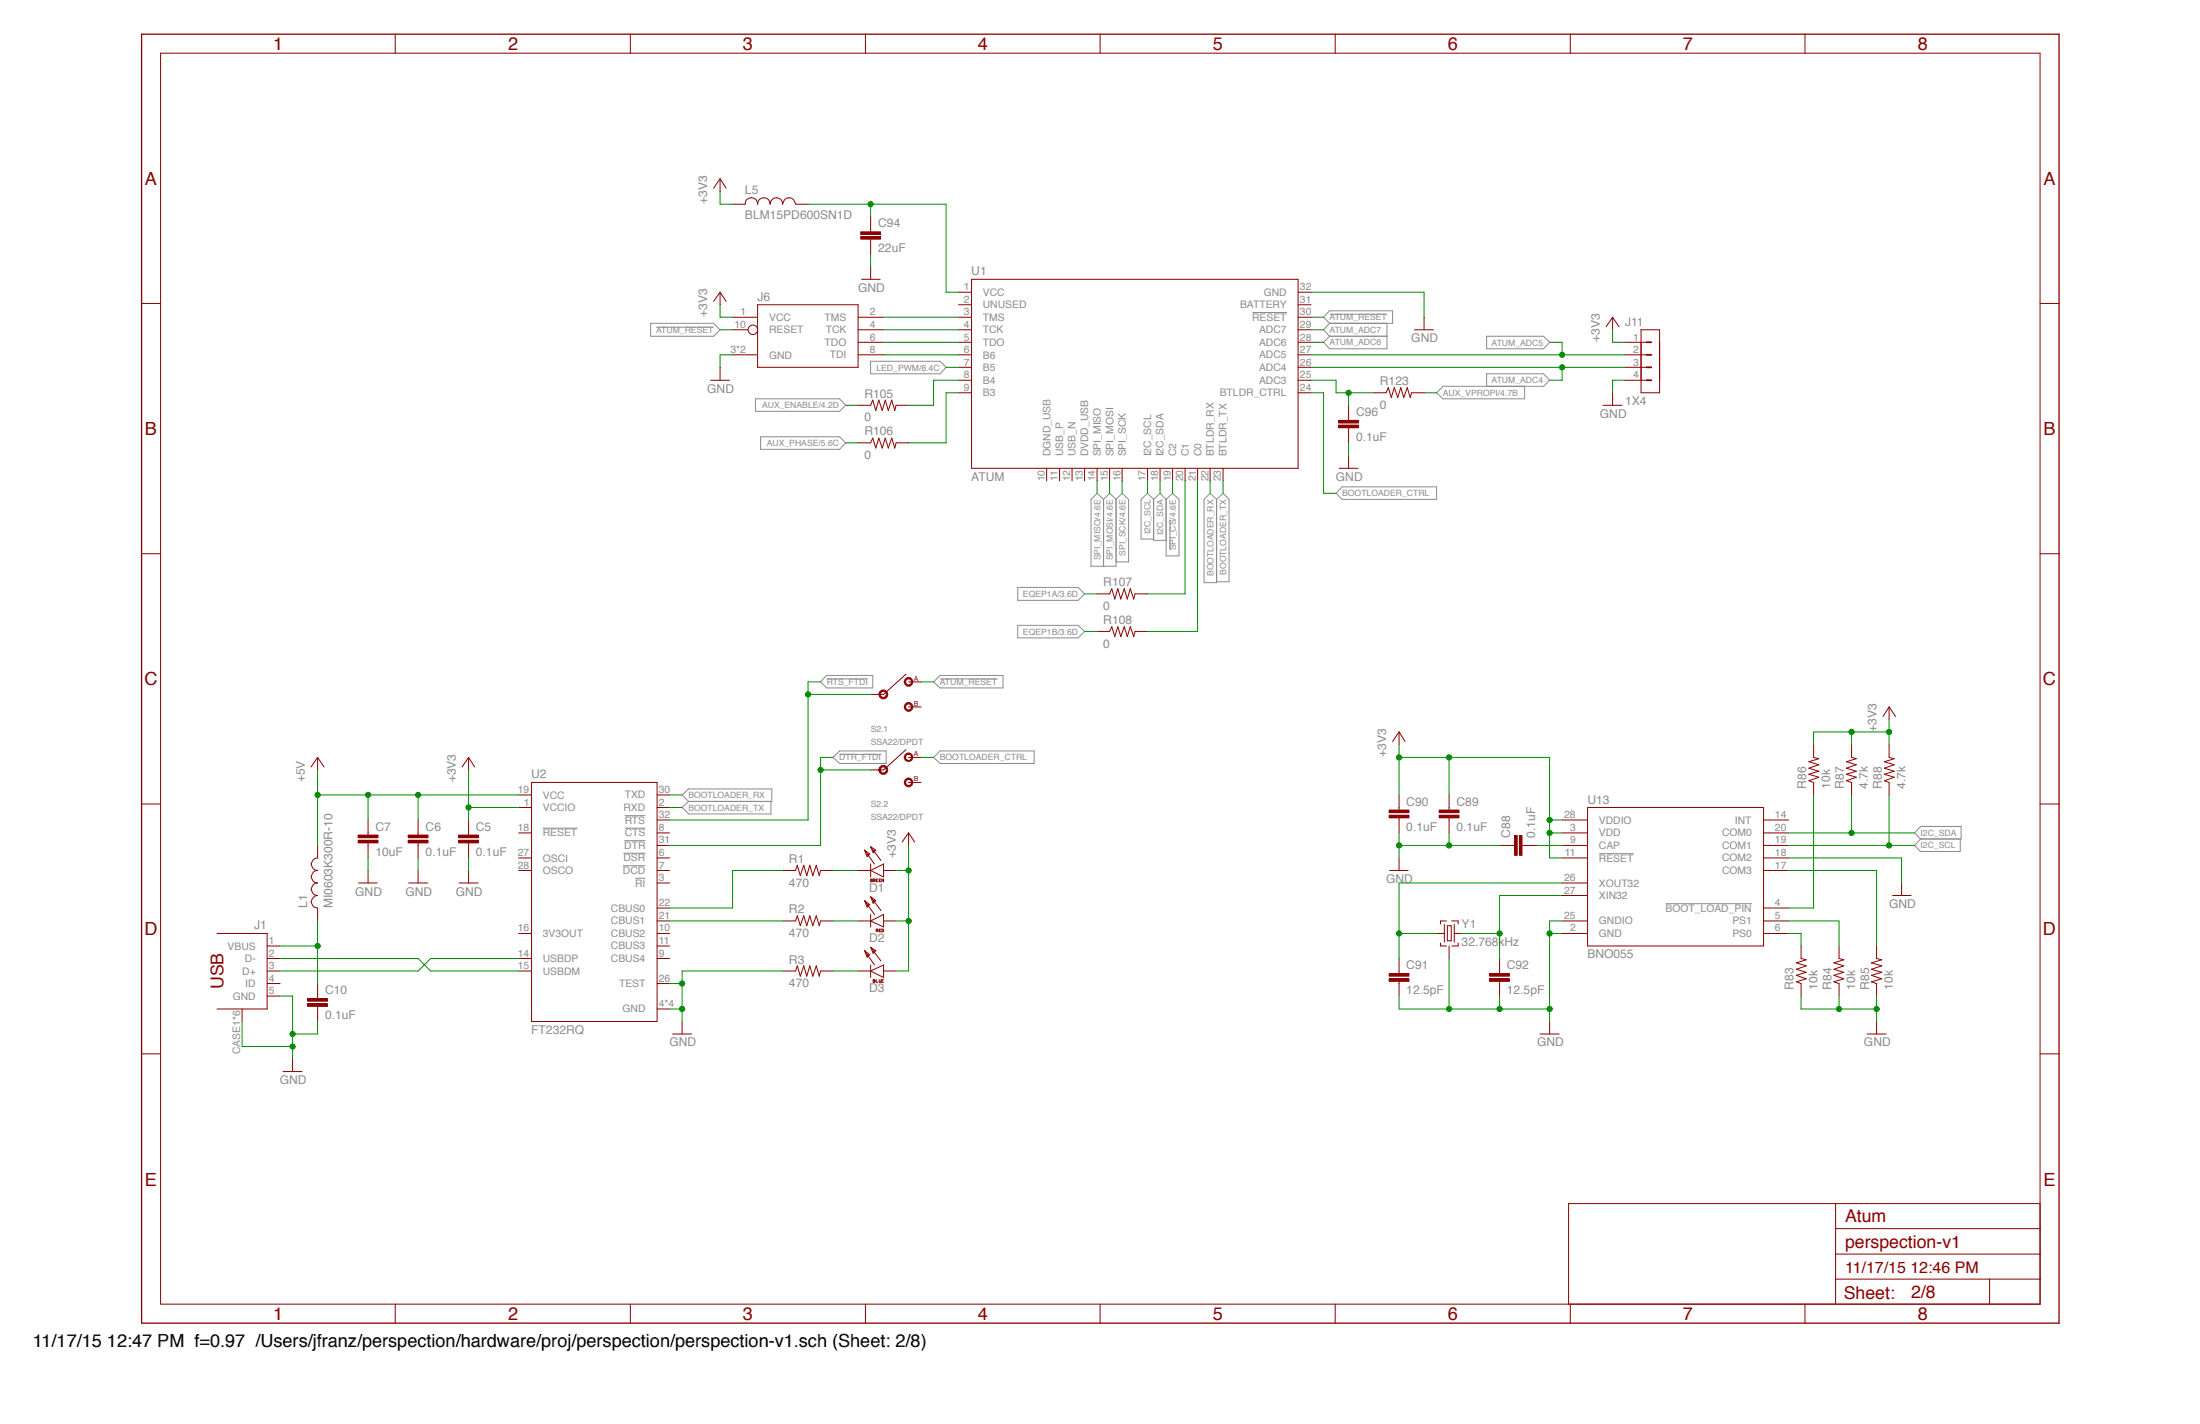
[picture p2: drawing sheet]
<svg xmlns="http://www.w3.org/2000/svg" width="432mm" height="279mm" viewBox="0 0 432 279" stroke-linecap="round" stroke-linejoin="round" font-family="sans-serif">
<g fill="none" stroke="#8b8b8b" stroke-width=".2">
<path d="M127.7 63.4h12.4l1.2 1.3-1.2 1.3h-12.4zM128.8 64.2h11.3M148.3 78.3h16.5l1.2 1.2-1.2 1.2h-16.5zM170.9 70.9h13.6l1.2 1.2-1.2 1.2h-13.6zM245.8 61.3h6.8M261 61.7h11.2M261 66h11.2M261 63.4l-1.2 1.3 1.2 1.3M261 61h12.3v2.4h-12.3l-1.2-1.1zM272.2 63.4v5h-11.2l-1.2-1.2 1.2-1.2M291.8 75.8v-2.5h11.2l1.1 1.3-1.1 1.2h-19.8l-1.2 1.3 1.2 1.2h16v-2.5M291.8 66h11.2l1.1 1.2-1.1 1.2h-11.2z"/>
<path d="M149.3 85.7h15.5l1.2 1.2-1.2 1.3h-15.5zM216.6 98v13.1M216.6 98l1.2-1.2 1.3 1.2M216.6 98l-1.3-1.2-1.2 1.2v13.1h5v-13.1M219.1 98l1.1-1.2 1.3 1.2v12.3h-2.4M226.4 98l-1.2-1.2-1.2 1.2v7.8h2.4M226.4 98v8h2.5M226.4 98l1.3-1.2 1.2 1.2M228.9 98l1.2-1.2 1.3 1.2v11.1h-2.5zM236.3 98l1.2-1.2 1.3 1.2v16.3h-2.5zM238.8 98l1.3-1.2 1.1 1.2v16.2h-2.4M263.4 95.5h18.6v2.5h-18.6l-1.2-1.2z"/>
<path d="M199.7 115.3h11.9l1.3 1.2-1.3 1.3h-11.9zM229.6 102v6M162.2 133.2h8.1M162.2 132.5h9.1v2.5h-9.1l-1.1-1.2zM184.5 133.2h11.3M184.5 132.5h12.4v2.5h-12.4l-1.3-1.2zM199.7 122.7h11.9l1.3 1.2-1.3 1.3h-11.9zM133.9 156l1.2-1.2h16.4v2.4h-16.4zM135.1 157.2l-1.2 1.2 1.2 1.3h16.2v-2.5M163.5 148.6l1.3-1.3h9.1v2.5h-9.1zM164.8 148h8.2M184.5 147.3h18.5v2.5h-18.5l-1.3-1.2z"/>
<path d="M106.5 162.5h6.8M122.3 169.9h4.4M122.4 167.4h4.3M122.5 165h4.2M122.6 160h4.1M122.6 162.5h4.1M124.7 172.3h2M313.9 167.5h6.8M326.9 177.3h17M377 164.6l-1.2 1.3 1.2 1.2h7.7v-2.5M377 162.2h7.9v2.4h-7.9l-1.2-1.2z"/>
</g>
<g fill="none" stroke="#8b0100" stroke-width=".2">
<path d="M31.5 10.4h368.9v245.5h-368.9zM77.6 6.7v3.7M123.7 6.7v3.7M169.9 6.7v3.7M215.9 6.7v3.7M262.1 6.7v3.7M308.2 6.7v3.7M354.3 6.7v3.7M27.8 59.5h3.7M188.2 57.3h2.5M188.2 59.8h2.5M190.7 54.8h64.1v37.1h-64.1z"/>
<path d="M254.8 57.3h2.5M254.8 59.8h2.5M400.4 59.5h3.7M188.2 62.3h2.5M188.2 64.7h2.5M188.2 67.2h2.5M188.2 69.6h2.5M188.2 72.1h2.5M188.2 74.6h2.5M188.2 77.1h2.5M254.8 62.3h2.5M254.8 64.7h2.5"/>
<path d="M254.8 67.2h2.5M254.8 69.6h2.5M254.8 72.1h2.5M254.8 74.6h2.5M254.8 77.1h2.5M277.6 64.7h3.8M279.5 62.3v2.4M205.4 91.9v2.4M208 91.9v2.4M210.4 91.9v2.4M212.9 91.9v2.4M215.3 91.9v2.4"/>
<path d="M217.8 91.9v2.4M220.2 91.9v2.4M225.2 91.9v2.4M227.7 91.9v2.4M230.1 91.9v2.4M232.6 91.9v2.4M235.1 91.9v2.4M237.5 91.9v2.4M240.1 91.9v2.4M27.8 108.6h3.7M400.4 108.6h3.7M27.8 157.8h3.7"/>
<path d="M92 148.6l1.2 1.9M92 148.6l-1.3 1.9M92 148.6v2.5M101.8 156h2.5M101.8 158.4h2.5M104.3 153.5h24.7v46.9h-24.7zM129 156h2.4M129 158.4h2.4M400.4 157.8h3.7M62.3 165.9v2.4a1.23 1.23 0 0 0-1.2 1.3 1.23 1.23 0 0 0 1.2 1.2 1.23 1.23 0 0 0-1.2 1.2 1.23 1.23 0 0 0 1.2 1.2 1.23 1.23 0 0 0-1.2 1.3 1.23 1.23 0 0 0 1.2 1.2 1.23 1.23 0 0 0-1.2 1.2 1.23 1.23 0 0 0 1.2 1.3v2.5M92 163.4v.5M92 165.4v.5"/>
<path d="M101.8 170.8h2.5M101.8 168.3h2.5M101.8 163.4h2.5M129 170.8h2.4M129 168.3h2.4M129 160.9h2.4M129 163.4h2.4M129 165.9h2.4M129 173.2h2.4M129 178.2h2.4M153.6 170.8h2.5l.4-1 .6 2 .7-2 .5 2 .6-2 .6 2 .7-2 .6 2 .3-1h2.4M168.4 170.8h2.5"/>
<path d="M169.7 166.8l1.9 2.7M169.7 166.8l1 .8-.5 .5zM169.7 176.7l1.9 2.7M169.7 176.7l1 .8-.5 .5zM170.5 167.6l-.3 .2M170.5 177.5l-.3 .2M170.9 170.8l2.5-1.3v2.6zM170.9 169.5v2.6M170.9 179.4v2.5M170.9 166.1l2 2.7M170.9 166.1l1 .7-.5 .5zM170.9 176l2 2.7"/>
<path d="M170.9 176l1 .7-.5 .5zM171.2 172.6h-.3v.3l.2 .1 .1-.3h-.2M171.4 172.8h.2l.1-.2-.3-.1v.5M171.6 172.8l.1 .2M171.6 166.8l-.2 .3M171.6 176.7l-.2 .3M172 172.7h.1M172.3 172.5h-.3v.5h.3M172.6 172.7h.1M172.9 172.5h-.3v.5h.3M173.4 170.8h2.5M173.4 172.5v.5l-.3-.5v.5"/>
<path d="M178.3 163.4l1.2 1.8M178.3 163.4l-1.2 1.8M178.3 163.4v2.5M42.6 183.2h9.8v14.8h-9.8M47.5 198v2.4M52.4 188.1h2.6M52.4 190.5h2.6M52.4 185.6h2.6M52.4 193h2.6M52.4 195.4h2.6M101.8 183.2h2.5M101.8 188.1h2.5"/>
<path d="M101.8 190.5h2.5M129 183.2h2.4M129 188.1h2.4M129 198h2.4M129 180.7h2.4M129 185.6h2.4M129 193h2.4M153.6 190.5h2.5l.4-1 .6 2 .7-2 .5 2 .6-2 .6 2 .7-2 .6 2 .3-1h2.4M153.6 180.7h2.5l.4-1 .6 1.9 .7-1.9 .5 1.9 .6-1.9 .6 1.9 .7-1.9 .6 1.9 .3-.9h2.4M168.4 190.5h2.5M168.4 180.7h2.5M169.7 186.5l1.9 2.8"/>
<path d="M169.7 186.5l1 .8-.5 .5zM170.5 187.3l-.3 .3M170.9 180.7l2.5-1.3v2.5zM170.9 190.5l2.5-1.2v2.5zM170.9 189.3v2.5M170.9 185.9l2 2.7M170.9 185.9l1 .6-.5 .5zM171.4 192.2l.3 .1-.1 .4h-.2zM171.4 192.5h.2M171.6 186.5l-.2 .3M172 182.6h.2l.1-.2-.3-.1v.5M172 192.2v.5h.3"/>
<path d="M172.1 182.6l.2 .2M172.6 192.2l.1 .5 .2-.1v-.4M172.6 182.6h.1M172.9 182.3h-.3v.5h.3M173.1 182.3l.3 .1-.1 .4h-.2zM173.1 192.5h.1M173.4 190.5h2.5M173.4 180.7h2.5M173.4 192.2h-.3v.5h.3M27.8 206.8h3.7M55.6 210.2h3.7M57.4 207.8v2.4"/>
<path d="M132 202.9h3.7M133.9 200.4v2.5M400.4 206.8h3.7M360.3 236.2v19.7M400.4 236.2h-92.5v19.7M77.6 255.9v3.7M123.7 255.9v3.7M169.9 255.9v3.7M215.9 255.9v3.7M262.1 255.9v3.7M308.2 255.9v3.7M354.3 255.9v3.7"/>
<path d="M360.3 251h40.1M360.3 246.1h40.1M360.3 241.1h40.1M390.5 251v4.9"/>
</g>
<path d="M27.8 6.7h376.3v252.9h-376.3z" fill="none" stroke="#8b0100" stroke-width=".25"/>
<path d="M90 164.8h3.9v.6h-3.9z" fill="#8b0100"/>
<path d="M90 164.9h3.9v.5h-3.9z" fill="none" stroke="#8b0100" stroke-width=".2"/>
<path d="M90 163.8h3.9v.5h-3.9z" fill="#8b0100"/>
<path d="M62.3 148.6l1.3 1.9M62.3 148.6l-1.2 1.9M62.3 148.6v2.5M82.1 163.4v.5M82.1 165.4v.5M90 163.9h3.9v.5h-3.9zM90.1 173.2h3.7M92 160.9v2.5M92 165.9v2.4M92 170.8v2.4" fill="none" stroke="#8b0100" stroke-width=".2"/>
<path d="M80.1 164.8h3.9v.6h-3.9z" fill="#8b0100"/>
<path d="M80.1 164.9h3.9v.5h-3.9z" fill="none" stroke="#8b0100" stroke-width=".2"/>
<path d="M80.1 163.8h3.9v.5h-3.9z" fill="#8b0100"/>
<path d="M72.2 163.4v.5M72.2 165.4v.5M80.1 163.9h3.9v.5h-3.9zM80.2 173.2h3.7M82.1 160.9v2.5M82.1 165.9v2.4M82.1 170.8v2.4" fill="none" stroke="#8b0100" stroke-width=".2"/>
<path d="M70.3 164.8h3.9v.6h-3.9z" fill="#8b0100"/>
<path d="M70.3 164.9h3.9v.5h-3.9z" fill="none" stroke="#8b0100" stroke-width=".2"/>
<path d="M70.3 163.8h3.9v.5h-3.9z" fill="#8b0100"/>
<path d="M70.3 163.9h3.9v.5h-3.9zM70.4 173.2h3.6M72.2 160.9v2.5M72.2 165.9v2.4M72.2 170.8v2.4M62.3 195.4v.5M62.3 197.5v.5" fill="none" stroke="#8b0100" stroke-width=".2"/>
<path d="M60.4 196.9h3.9v.5h-3.9z" fill="#8b0100"/>
<path d="M60.4 197h3.9v.5h-3.9z" fill="none" stroke="#8b0100" stroke-width=".2"/>
<path d="M60.4 195.9h3.9v.5h-3.9z" fill="#8b0100"/>
<g fill="none" stroke="#8b0100" stroke-width=".2">
<path d="M311.6 158.4h34.5v27.2h-34.5zM272.7 170.8h3.7M274.6 168.3v2.5M296.8 165.9h.5M298.7 165.9h.5M306.6 163.4h5M306.6 165.9h5M306.6 168.3h5M306.6 160.9h5M306.6 173.2h5M306.6 175.7h5M346.1 163.4h4.9"/>
<path d="M346.1 178.2h4.9M346.1 165.9h4.9M346.1 168.3h4.9M346.1 160.9h4.9M346.1 170.8h4.9M60.4 195.9h3.9v.5h-3.9zM62.3 193v2.4M62.3 198v2.4M306.6 183.2h5M306.6 180.7h5M346.1 183.2h4.9M346.1 180.7h4.9"/>
<path d="M353.5 185.6v2.5l1 .2-1.9 .6 1.9 .6-1.9 .7 1.9 .6-1.9 .6 1.9 .6-1.9 .6 .9 .4v2.4M361 185.6v2.5l.9 .2-2 .6 2 .6-2 .7 2 .6-2 .6 2 .6-2 .6 1.1 .4v2.4M366.5 202.9h3.7M368.3 200.4v2.5"/>
</g>
<path d="M298.2 163.9h.5v3.9h-.5z" fill="#8b0100"/>
<path d="M298.2 163.9h.5v3.9h-.5z" fill="none" stroke="#8b0100" stroke-width=".2"/>
<path d="M297.3 163.9h.5v3.9h-.5z" fill="#8b0100"/>
<path d="M284.4 158.4v.5M284.4 160.5v.4M294.3 165.9h2.5M297.3 163.9h.5v3.9h-.5zM299.2 165.9h2.5" fill="none" stroke="#8b0100" stroke-width=".2"/>
<path d="M282.4 159.9h3.9v.5h-3.9z" fill="#8b0100"/>
<path d="M282.5 160h3.9v.5h-3.9z" fill="none" stroke="#8b0100" stroke-width=".2"/>
<path d="M282.4 158.9h3.9v.5h-3.9z" fill="#8b0100"/>
<path d="M274.6 158.4v.5M282.5 158.9h3.9v.5h-3.9zM284.4 156v2.4M274.6 160.5v.4M284.4 160.9v2.5" fill="none" stroke="#8b0100" stroke-width=".2"/>
<path d="M272.6 159.9h3.9v.5h-3.9z" fill="#8b0100"/>
<path d="M272.6 160h3.9v.5h-3.9z" fill="none" stroke="#8b0100" stroke-width=".2"/>
<path d="M272.6 158.9h3.9v.5h-3.9z" fill="#8b0100"/>
<g fill="none" stroke="#8b0100" stroke-width=".2">
<path d="M272.6 158.9h3.9v.5h-3.9zM274.6 143.6v2.6M274.6 156v2.4M274.6 143.6l1.2 1.9M274.6 143.6l-1.3 1.9M274.6 160.9v2.5M274.6 190.5v.5M274.6 192.5v.5M282 183.2h1.5M282.7 185v.6h1.2M283.5 181.4v3.4M283.9 180.7h-1.2v.6"/>
<path d="M284.1 181.6h.7v3h-.7zM284.4 185.6v2.5M284.9 180.7h1.3v.6M285.4 183.2h1.5M285.4 181.4v3.4M286.2 185v.6h-1.3M302.3 202.9h3.7M304.1 200.4v2.5"/>
</g>
<path d="M272.6 192h3.9v.5h-3.9z" fill="#8b0100"/>
<path d="M272.6 192h3.9v.6h-3.9z" fill="none" stroke="#8b0100" stroke-width=".2"/>
<path d="M272.6 191h3.9v.5h-3.9z" fill="#8b0100"/>
<path d="M272.6 191h3.9v.5h-3.9zM274.6 188.1v2.4M274.6 193v2.4M294.3 190.5v.5M294.3 192.5v.5" fill="none" stroke="#8b0100" stroke-width=".2"/>
<path d="M292.4 192h3.8v.5h-3.8z" fill="#8b0100"/>
<path d="M292.4 192h3.9v.6h-3.9z" fill="none" stroke="#8b0100" stroke-width=".2"/>
<path d="M292.4 191h3.8v.5h-3.8z" fill="#8b0100"/>
<path d="M370.8 138.7v2.5M370.8 138.7l1.2 1.9M370.8 138.7l-1.2 1.9M356 146.2v2.4l1 .3-2 .6 2 .6-2 .6 2 .6-2 .6 2 .6-2 .7 1 .3v2.5M363.4 146.2v2.4l.9 .3-1.9 .6 1.9 .6-1.9 .6 1.9 .6-1.9 .6 1.9 .6-1.9 .7 1 .3v2.5M370.8 146.2v2.4l1 .3-2 .6 2 .6-2 .6 2 .6-2 .6 2 .6-2 .7 1 .3v2.5M371.5 175.7h3.6M373.2 173.2v2.5M292.4 191h3.9v.5h-3.9zM294.3 188.1v2.4M294.3 193v2.4M368.3 185.6v2.5l1 .2-2 .6 2 .6-2 .7 2 .6-2 .6 2 .6-2 .6 1 .4v2.4" fill="none" stroke="#8b0100" stroke-width=".2"/>
<path d="M172.6 135.7l.5-.3h.6l.4 .3 .1 .5-.1 .5-.4 .4h-.6l-.5-.4-.1-.5h.2l.4-.6h.5l.4 .6-.4 .6h-.5l-.4-.6h-.2z" fill-rule="evenodd" fill="#8b0100"/>
<path d="M172.7 135.7l.4-.3h.6l.4 .3 .2 .5-.2 .6-.4 .3h-.6l-.4-.3-.2-.6h.2l.5-.5h.4l.4 .5-.4 .6h-.4l-.5-.6h-.2z" fill="none" stroke="#8b0100" stroke-width=".2"/>
<path d="M177.6 133.3l.5-.4h.5l.4 .4 .2 .5-.2 .5-.4 .3h-.5l-.5-.3-.1-.5h.2l.1-.4 .3-.2h.4l.3 .2v.7l-.3 .3h-.4l-.3-.3-.1-.3h-.2z" fill-rule="evenodd" fill="#8b0100"/>
<path d="M177.7 133.3l.4-.4h.5l.4 .4 .2 .5-.2 .5-.4 .3h-.5l-.4-.3-.2-.5h.2l.1-.3 .4-.3h.3l.3 .3v.6l-.3 .3h-.3l-.4-.3-.1-.3h-.2z" fill="none" stroke="#8b0100" stroke-width=".2"/>
<path d="M177.6 138.2l.5-.4h.5l.4 .4 .2 .5-.2 .5-.4 .3h-.5l-.5-.3-.1-.5h.2l.1-.4 .3-.2h.4l.3 .2v.7l-.3 .3h-.4l-.3-.3-.1-.3h-.2z" fill-rule="evenodd" fill="#8b0100"/>
<path d="M177.7 138.2l.4-.3h.5l.4 .3 .2 .5-.2 .5-.4 .4h-.5l-.4-.4-.2-.5h.2l.1-.3 .4-.3h.3l.3 .3v.6l-.3 .3h-.3l-.4-.3-.1-.3h-.2zM177.8 132.3l-4.4 3.9h-2.5M178.3 133.8h2.5M178.3 138.7h2.5" fill="none" stroke="#8b0100" stroke-width=".2"/>
<path d="M172.6 150.5l.5-.3h.6l.4 .3 .1 .5-.1 .6-.4 .3h-.6l-.5-.3-.1-.6h.2l.4-.5h.5l.4 .5-.4 .6h-.5l-.4-.6h-.2z" fill-rule="evenodd" fill="#8b0100"/>
<path d="M172.7 150.6l.4-.4h.6l.4 .4 .2 .5-.2 .5-.4 .3h-.6l-.4-.3-.2-.5h.2l.5-.6h.4l.4 .6-.4 .6h-.4l-.5-.6h-.2z" fill="none" stroke="#8b0100" stroke-width=".2"/>
<path d="M177.6 148.1l.5-.4h.5l.4 .4 .2 .5-.2 .5-.4 .3h-.5l-.5-.3-.1-.5h.2l.1-.4 .3-.2 .7 .2 .1 .4-.1 .3-.3 .3h-.4l-.3-.3-.1-.3h-.2z" fill-rule="evenodd" fill="#8b0100"/>
<path d="M177.7 148.1l.4-.3h.5l.4 .3 .2 .5-.2 .5-.4 .3h-.5l-.4-.3-.2-.5h.2l.1-.4 .4-.2 .6 .2 .1 .4-.1 .3-.3 .3h-.3l-.4-.3-.1-.3h-.2z" fill="none" stroke="#8b0100" stroke-width=".2"/>
<path d="M177.6 153l.5-.3h.5l.4 .3 .2 .5-.2 .5-.4 .3h-.5l-.5-.3-.1-.5h.2l.1-.3 .3-.3h.4l.3 .3v.6l-.3 .3h-.4l-.3-.3-.1-.3h-.2z" fill-rule="evenodd" fill="#8b0100"/>
<g fill="none" stroke="#8b0100" stroke-width=".2">
<path d="M141.3 57.3l1.2 1.8M141.3 57.3l-1.2 1.8M141.3 57.3v2.5M148.7 59.8h19.7v12.3h-19.7zM170.9 45v.5M170.9 46.9v.5M139.5 74.6h3.7M141.3 72.1v2.5M143.8 62.3h4.9M143.8 69.6h4.9M143.8 64.7h2.9M168.4 62.3h5"/>
<path d="M168.4 69.6h5M168.4 64.7h5M168.4 67.2h5M177.7 153l.4-.3h.5l.4 .3 .2 .5-.2 .5-.4 .4h-.5l-.4-.4-.2-.5h.2l.1-.3 .4-.3h.3l.3 .3v.7l-.3 .2h-.3l-.4-.2-.1-.4h-.2zM177.8 147.1l-4.4 4h-2.5M178.3 148.6h2.5M178.3 153.5h2.5"/>
<circle cx="147.8" cy="64.7" r=".93"/>
</g>
<path d="M168.9 46.4h3.9v.5h-3.9z" fill="#8b0100"/>
<path d="M168.9 46.4h3.9v.5h-3.9z" fill="none" stroke="#8b0100" stroke-width=".2"/>
<path d="M168.9 45.5h3.9v.5h-3.9z" fill="#8b0100"/>
<g fill="none" stroke="#8b0100" stroke-width=".2">
<path d="M141.3 35.1l1.2 1.8M141.3 35.1l-1.2 1.8M141.3 35.1v2.5M143.8 40.1h2.4a1.23 1.23 0 0 1 1.3-1.3 1.23 1.23 0 0 1 1.2 1.3 1.23 1.23 0 0 1 1.2-1.3 1.23 1.23 0 0 1 1.3 1.3 1.23 1.23 0 0 1 1.2-1.3 1.23 1.23 0 0 1 1.2 1.3 1.27 1.27 0 0 1 1.3-1.3 1.27 1.27 0 0 1 1.2 1.3h2.5M168.9 45.5h3.9v.5h-3.9zM169.1 54.8h3.6M170.9 42.5v2.5M170.9 47.4v2.5M170.9 52.3v2.5M168.4 79.5h2.5l.4-1 .6 2 .6-2 .7 2 .6-2 .5 2 .7-2 .6 2 .3-1h2.4M269.6 77.1h2.5l.4-1 .6 1.9 .6-1.9 .6 1.9 .6-1.9 .6 1.9 .7-1.9 .6 1.9 .3-.9h2.4M168.4 86.9h2.5l.4-.9 .6 1.9 .6-1.9 .7 1.9 .6-1.9 .5 1.9 .7-1.9 .6 1.9 .3-1h2.4"/>
<path d="M264.7 82v.5M264.7 83.9v.5M215.3 116.5h2.5l.4-1 .6 2 .6-2 .6 2 .7-2 .6 2 .5-2 .7 2 .3-1h2.4M215.3 123.9h2.5l.4-.9 .6 1.9 .6-1.9 .6 1.9 .7-1.9 .6 1.9 .5-1.9 .7 1.9 .3-1h2.4"/>
</g>
<path d="M262.7 83.4h3.9v.5h-3.9z" fill="#8b0100"/>
<path d="M262.7 83.4h3.9v.5h-3.9z" fill="none" stroke="#8b0100" stroke-width=".2"/>
<path d="M262.7 82.5h3.9v.5h-3.9z" fill="#8b0100"/>
<g fill="none" stroke="#8b0100" stroke-width=".2">
<path d="M264.7 79.5v2.5M314.6 79.5h3.8M316.5 62.3v2.4M316.5 77.1v2.4M316.5 62.3l1.3 1.8M316.5 62.3l-1.3 1.8M319 67.2h4.9M319 69.6h4.9M319 72.1h4.9M319 74.6h4.9M322.1 64.7h3.6v12.4h-3.6zM262.7 82.5h3.9v.5h-3.9z"/>
<path d="M262.8 91.9h3.8M264.7 84.4v2.5M264.7 89.3v2.6"/>
</g>
<path d="M323.2 67.2h.9M323.2 69.6h.9M323.2 72.1h.9M323.2 74.6h.9" fill="none" stroke="#8b0100" stroke-width=".34"/>
<path d="M175.9 170.8h2.4M178.3 165.9v14.8h-2.4" fill="none" stroke="#008b00" stroke-width=".2"/>
<circle cx="178.3" cy="170.8" r=".51" fill="#008b00"/>
<g fill="none" stroke="#008b00" stroke-width=".2">
<path d="M178.3 180.7v9.8h-2.4"/>
<circle cx="178.3" cy="170.8" r=".51"/>
</g>
<circle cx="178.3" cy="180.7" r=".51" fill="#008b00"/>
<g fill="none" stroke="#008b00" stroke-width=".2">
<path d="M92 158.4h9.8M92 151.1v9.8"/>
<circle cx="178.3" cy="180.7" r=".51"/>
</g>
<circle cx="91.9" cy="158.4" r=".51" fill="#008b00"/>
<g fill="none" stroke="#008b00" stroke-width=".2">
<path d="M274.6 156v-7.4h29.5v12.3h2.5M284.4 148.6v7.4"/>
<circle cx="92" cy="158.4" r=".51"/>
</g>
<circle cx="284.4" cy="148.6" r=".51" fill="#008b00"/>
<g fill="none" stroke="#008b00" stroke-width=".2">
<path d="M304.1 160.9v2.5h2.5"/>
<circle cx="284.4" cy="148.6" r=".51"/>
</g>
<circle cx="304.1" cy="160.9" r=".51" fill="#008b00"/>
<g fill="none" stroke="#008b00" stroke-width=".2">
<path d="M274.6 146.2v2.4"/>
<circle cx="304.1" cy="160.9" r=".51"/>
</g>
<circle cx="274.6" cy="148.6" r=".51" fill="#008b00"/>
<g fill="none" stroke="#008b00" stroke-width=".2">
<path d="M304.1 163.4v4.9h2.5"/>
<circle cx="274.6" cy="148.6" r=".51"/>
</g>
<circle cx="304.1" cy="163.4" r=".51" fill="#008b00"/>
<g fill="none" stroke="#008b00" stroke-width=".2">
<path d="M370.8 141.2v5M370.8 143.6h-7.4v2.6"/>
<circle cx="304.1" cy="163.4" r=".51"/>
</g>
<circle cx="370.8" cy="143.6" r=".51" fill="#008b00"/>
<g fill="none" stroke="#008b00" stroke-width=".2">
<path d="M363.4 143.6h-7.4v2.6"/>
<circle cx="370.8" cy="143.6" r=".51"/>
</g>
<circle cx="363.4" cy="143.6" r=".51" fill="#008b00"/>
<g fill="none" stroke="#008b00" stroke-width=".2">
<path d="M141.3 37.6v2.5h2.5M141.3 59.8v2.5h2.5M257.3 57.3h22.2v5M316.5 64.7v2.5h2.5M131.4 198h2.5M131.4 193h2.5v7.4"/>
<circle cx="363.4" cy="143.6" r=".51"/>
</g>
<circle cx="133.9" cy="198" r=".51" fill="#008b00"/>
<g fill="none" stroke="#008b00" stroke-width=".2">
<path d="M153.6 190.5h-19.7v2.5"/>
<circle cx="133.9" cy="198" r=".51"/>
</g>
<circle cx="133.9" cy="193" r=".51" fill="#008b00"/>
<g fill="none" stroke="#008b00" stroke-width=".2">
<path d="M55 195.4h2.4v12.4M47.5 200.4v4.9h9.9"/>
<circle cx="133.9" cy="193" r=".51"/>
</g>
<circle cx="57.4" cy="205.3" r=".51" fill="#008b00"/>
<g fill="none" stroke="#008b00" stroke-width=".2">
<path d="M62.3 200.4v2.5h-4.9"/>
<circle cx="57.4" cy="205.3" r=".51"/>
</g>
<circle cx="57.4" cy="202.9" r=".51" fill="#008b00"/>
<g fill="none" stroke="#008b00" stroke-width=".2">
<path d="M72.2 168.3v2.5M82.1 168.3v2.5M92 168.3v2.5M274.6 165.9h9.8M274.6 163.4v4.9"/>
<circle cx="57.4" cy="202.9" r=".51"/>
</g>
<circle cx="274.6" cy="165.9" r=".51" fill="#008b00"/>
<g fill="none" stroke="#008b00" stroke-width=".2">
<path d="M284.4 163.4v2.5h9.9"/>
<circle cx="274.6" cy="165.9" r=".51"/>
</g>
<circle cx="284.4" cy="165.9" r=".51" fill="#008b00"/>
<g fill="none" stroke="#008b00" stroke-width=".2">
<path d="M304.1 183.2h2.5M306.6 180.7h-2.5v17.3"/>
<circle cx="284.4" cy="165.9" r=".51"/>
</g>
<circle cx="304.1" cy="183.1" r=".51" fill="#008b00"/>
<g fill="none" stroke="#008b00" stroke-width=".2">
<path d="M294.3 195.4v2.6h9.8v2.4"/>
<circle cx="304.1" cy="183.2" r=".51"/>
</g>
<circle cx="304.1" cy="198" r=".51" fill="#008b00"/>
<g fill="none" stroke="#008b00" stroke-width=".2">
<path d="M284.4 188.1v9.9h9.9"/>
<circle cx="304.1" cy="198" r=".51"/>
</g>
<circle cx="294.3" cy="198" r=".51" fill="#008b00"/>
<g fill="none" stroke="#008b00" stroke-width=".2">
<path d="M274.6 195.4v2.6h9.8"/>
<circle cx="294.3" cy="198" r=".51"/>
</g>
<circle cx="284.4" cy="198" r=".51" fill="#008b00"/>
<g fill="none" stroke="#008b00" stroke-width=".2">
<path d="M353.5 195.4v2.6h7.5v-2.6M368.3 198v2.4"/>
<circle cx="284.4" cy="198" r=".51"/>
</g>
<circle cx="360.9" cy="198" r=".51" fill="#008b00"/>
<g fill="none" stroke="#008b00" stroke-width=".2">
<path d="M368.3 195.4v2.6h-7.3"/>
<circle cx="361" cy="198" r=".51"/>
</g>
<circle cx="368.3" cy="198" r=".51" fill="#008b00"/>
<g fill="none" stroke="#008b00" stroke-width=".2">
<path d="M170.9 49.9v2.4M143.8 69.6h-2.5v2.5M319 74.6h-2.5v2.5M237.5 94.3v2.5M240.1 94.3v2.5M264.7 86.9v2.4M158.6 133.8v27.1h-27.2M158.6 136.2h12.3M131.4 156h2.5M131.4 158.4h2.5M351 168.3h22.2v4.9"/>
<circle cx="368.3" cy="198" r=".51"/>
</g>
<circle cx="158.6" cy="136.2" r=".51" fill="#008b00"/>
<g fill="none" stroke="#008b00" stroke-width=".2">
<path d="M158.6 133.8h2.5M161.1 148.6v17.3h-29.7M161.1 151.1h9.8"/>
<circle cx="158.6" cy="136.2" r=".51"/>
</g>
<circle cx="161" cy="151" r=".51" fill="#008b00"/>
<g fill="none" stroke="#008b00" stroke-width=".2">
<path d="M161.1 148.6h2.4M153.6 170.8h-9.8v7.4h-12.4M163.5 170.8h4.9M55 188.1h27.1l2.4 2.4h17.3M55 185.6h7.3M62.3 180.7v12.3M101.8 188.1h-17.3l-2.4 2.4h-27.1M131.4 180.7h22.2M163.5 180.7h4.9M163.5 190.5h4.9"/>
<circle cx="161.1" cy="151.1" r=".51"/>
</g>
<circle cx="62.3" cy="185.6" r=".51" fill="#008b00"/>
<g fill="none" stroke="#008b00" stroke-width=".2">
<path d="M62.3 151.1v14.8M62.3 156h39.5"/>
<circle cx="62.3" cy="185.6" r=".51"/>
</g>
<circle cx="62.3" cy="156" r=".51" fill="#008b00"/>
<g fill="none" stroke="#008b00" stroke-width=".2">
<path d="M82.1 156v4.9"/>
<circle cx="62.3" cy="156" r=".51"/>
</g>
<circle cx="82" cy="156" r=".51" fill="#008b00"/>
<g fill="none" stroke="#008b00" stroke-width=".2">
<path d="M72.2 156v4.9"/>
<circle cx="82.1" cy="156" r=".51"/>
</g>
<circle cx="72.2" cy="156" r=".51" fill="#008b00"/>
<g fill="none" stroke="#008b00" stroke-width=".2">
<path d="M225.2 94.3v2.5M370.8 156v9.9M351 165.9h24.8"/>
<circle cx="72.2" cy="156" r=".51"/>
</g>
<circle cx="370.8" cy="165.9" r=".51" fill="#008b00"/>
<g fill="none" stroke="#008b00" stroke-width=".2">
<path d="M227.7 94.3v2.5M363.4 156v7.4M351 163.4h24.8"/>
<circle cx="370.8" cy="165.9" r=".51"/>
</g>
<circle cx="363.4" cy="163.4" r=".51" fill="#008b00"/>
<g fill="none" stroke="#008b00" stroke-width=".2">
<path d="M141.3 64.7h2.5M173.4 62.3h14.8M173.4 64.7h14.8M173.4 67.2h14.8M185.7 72.1h2.5M257.3 62.3h2.5M257.3 77.1h2.5v19.7h2.4M257.3 72.1h61.7M306.6 72.1v2.5h-2.5M215.3 94.3v2.5M217.8 94.3v2.5M220.2 94.3v2.5"/>
<path d="M230.1 94.3v2.5M232.6 94.3v22.2h-7.4M235.1 94.3v29.6h-9.9M180.8 133.8h2.4M180.8 148.6h2.4"/>
<circle cx="363.4" cy="163.4" r=".51"/>
</g>
<circle cx="306.6" cy="72.1" r=".51" fill="#008b00"/>
<g fill="none" stroke="#008b00" stroke-width=".2">
<path d="M257.3 69.6h61.7M304.1 67.2h2.5v2.4"/>
<circle cx="306.6" cy="72.1" r=".51"/>
</g>
<circle cx="306.6" cy="69.6" r=".51" fill="#008b00"/>
<g fill="none" stroke="#008b00" stroke-width=".2">
<path d="M257.3 67.2h2.5M257.3 64.7h2.5M306.6 175.7h-12.3v12.4M286.9 183.2h7.4M351 180.7h10v4.9M351 183.2h2.5v2.4"/>
<circle cx="306.6" cy="69.6" r=".51"/>
</g>
<circle cx="294.3" cy="183.1" r=".51" fill="#008b00"/>
<g fill="none" stroke="#008b00" stroke-width=".2">
<path d="M306.6 173.2h-32v14.9M274.6 183.2h7.4"/>
<circle cx="294.3" cy="183.2" r=".51"/>
</g>
<circle cx="274.6" cy="183.1" r=".51" fill="#008b00"/>
<g fill="none" stroke="#008b00" stroke-width=".2">
<path d="M158.6 40.1h27.1v17.2h2.5M170.9 40.1v2.4M356 156v22.2h-5M301.7 165.9h4.9M351 170.8h17.3v14.8"/>
<circle cx="274.6" cy="183.2" r=".51"/>
</g>
<circle cx="170.9" cy="40" r=".51" fill="#008b00"/>
<g fill="none" stroke="#008b00" stroke-width=".2">
<path d="M166 79.5h2.4M173.4 69.6h14.8M188.2 74.6h-5v4.9h-4.9M188.2 77.1h-2.5v9.8h-7.4M257.3 74.6h4.9v2.5h7.4M264.7 77.1v2.4M166 86.9h2.4M212.9 116.5h2.4M212.9 123.9h2.4"/>
<circle cx="170.9" cy="40.1" r=".51"/>
</g>
<circle cx="264.7" cy="77" r=".51" fill="#008b00"/>
<g fill="none" stroke="#008b00" stroke-width=".2">
<path d="M279.5 77.1h2.5"/>
<circle cx="264.7" cy="77.1" r=".51"/>
</g>
<g font-size="3.6" fill="#8b0100">
<text x="53.6" y="9.8">1</text>
<text x="99.7" y="9.8">2</text>
<text x="145.8" y="9.8">3</text>
<text x="191.9" y="9.8">4</text>
<text x="238.1" y="9.8">5</text>
<text x="284.2" y="9.8">6</text>
<text x="330.3" y="9.8">7</text>
<text x="376.4" y="9.8">8</text>
<text x="28.4" y="36.2">A</text>
<text x="401.1" y="36.2">A</text>
<text x="28.4" y="85.3">B</text>
<text x="401.1" y="85.3">B</text>
<text x="28.4" y="134.4">C</text>
<text x="401" y="134.4">C</text>
<text x="28.4" y="183.5">D</text>
<text x="401" y="183.5">D</text>
<text x="28.4" y="232.6">E</text>
<text x="401.1" y="232.6">E</text>
<text x="53.6" y="259">1</text>
<text x="99.7" y="259">2</text>
<text x="145.8" y="259">3</text>
<text x="191.9" y="259">4</text>
<text x="238.1" y="259">5</text>
<text x="284.2" y="259">6</text>
<text x="330.3" y="259">7</text>
<text x="376.4" y="259">8</text>
</g>
<text font-size="3.6" x="6.4" y="264.2">11/17/15 12:47 PM f=0.97 /Users/jfranz/perspection/hardware/proj/perspection/perspection-v1.sch (Sheet: 2/8)</text>
<g font-size="3.5" fill="#8b0100">
<text x="43.8" y="194.1" transform="rotate(-90 43.8 194.1)">USB</text>
<text x="362.1" y="239.9">Atum</text>
<text x="362.1" y="244.8">perspection-v1</text>
<text x="361.9" y="254.8">Sheet:</text>
<text x="375.1" y="254.7">2/8</text>
</g>
<text font-size="3.1" fill="#8b0100" x="362.1" y="249.7">11/17/15 12:46 PM</text>
<g font-size="2.4" fill="#8b8b8b">
<text x="138.8" y="40" transform="rotate(-90 138.8 40)">+3V3</text>
<text x="146.2" y="38">L5</text>
<text x="146.2" y="42.9">BLM15PD600SN1D</text>
<text x="172.4" y="44.6">C94</text>
<text x="172.4" y="49.5">22uF</text>
<text x="148.7" y="59">J6</text>
<text x="168.4" y="57.3">GND</text>
<text x="190.6" y="54">U1</text>
<text x="138.8" y="62.2" transform="rotate(-90 138.8 62.2)">+3V3</text>
<text x="319" y="63.9">J11</text>
<text x="277" y="67.2">GND</text>
<text x="314" y="67.2" transform="rotate(-90 314 67.2)">+3V3</text>
<text x="138.8" y="77">GND</text>
<text x="270.8" y="75.6">R123</text>
<text x="169.7" y="82.7">0</text>
<text x="169.7" y="78">R105</text>
<text x="266.1" y="81.6">C96</text>
<text x="270.8" y="80.2">0</text>
<text x="314" y="82">GND</text>
<text x="319" y="79.5">1X4</text>
<text x="169.7" y="85.4">R106</text>
<text x="266.1" y="86.5">0.1uF</text>
<text x="169.7" y="90.1">0</text>
<text x="190.6" y="94.3">ATUM</text>
<text x="262.2" y="94.3">GND</text>
<text x="216.5" y="119.7">0</text>
<text x="216.5" y="115">R107</text>
<text x="216.5" y="122.4">R108</text>
<text x="216.5" y="127.1">0</text>
<text x="368.3" y="143.6" transform="rotate(-90 368.3 143.6)">+3V3</text>
<text x="272.1" y="148.6" transform="rotate(-90 272.1 148.6)">+3V3</text>
<text x="59.9" y="153.5" transform="rotate(-90 59.9 153.5)">+5V</text>
<text x="89.5" y="153.5" transform="rotate(-90 89.5 153.5)">+3V3</text>
<text x="104.3" y="152.7">U2</text>
<text x="354.5" y="154.7" transform="rotate(-90 354.5 154.7)">R86</text>
<text x="359.2" y="154.7" transform="rotate(-90 359.2 154.7)">10k</text>
<text x="361.9" y="154.7" transform="rotate(-90 361.9 154.7)">R87</text>
<text x="366.6" y="154.7" transform="rotate(-90 366.6 154.7)">4.7k</text>
<text x="369.3" y="154.7" transform="rotate(-90 369.3 154.7)">R88</text>
<text x="374" y="154.7" transform="rotate(-90 374 154.7)">4.7k</text>
<text x="276" y="158.1">C90</text>
<text x="285.9" y="158.1">C89</text>
<text x="311.6" y="157.7">U13</text>
<text x="73.7" y="167.9">10uF</text>
<text x="73.7" y="163">C7</text>
<text x="83.5" y="167.9">0.1uF</text>
<text x="83.5" y="163">C6</text>
<text x="93.4" y="167.9">0.1uF</text>
<text x="93.4" y="163">C5</text>
<text x="276" y="163">0.1uF</text>
<text x="285.9" y="163">0.1uF</text>
<text x="296.4" y="164.4" transform="rotate(-90 296.4 164.4)">C88</text>
<text x="301.3" y="164.4" transform="rotate(-90 301.3 164.4)">0.1uF</text>
<text x="154.9" y="174">470</text>
<text x="154.9" y="169.3">R1</text>
<text x="175.8" y="168.3" transform="rotate(-90 175.8 168.3)">+3V3</text>
<text x="272.1" y="173.2">GND</text>
<text x="60.3" y="178.2" transform="rotate(-90 60.3 178.2)">L1</text>
<text x="65.2" y="178.2" transform="rotate(-90 65.2 178.2)">MI0603K300R-10</text>
<text x="69.7" y="175.7">GND</text>
<text x="79.6" y="175.7">GND</text>
<text x="89.5" y="175.7">GND</text>
<text x="154.9" y="179.2">R2</text>
<text x="170.6" y="175">D1</text>
<text x="370.8" y="178.2">GND</text>
<text x="49.9" y="182.4">J1</text>
<text x="154.9" y="183.8">470</text>
<text x="170.6" y="184.8">D2</text>
<text x="286.9" y="185.6">32.768kHz</text>
<text x="286.9" y="182.1">Y1</text>
<text x="154.9" y="189.1">R3</text>
<text x="276" y="190.1">C91</text>
<text x="295.8" y="190.1">C92</text>
<text x="311.6" y="188">BNO055</text>
<text x="63.8" y="195.1">C10</text>
<text x="154.9" y="193.7">470</text>
<text x="170.6" y="194.7">D3</text>
<text x="276" y="195.1">12.5pF</text>
<text x="295.8" y="195.1">12.5pF</text>
<text x="352" y="194.2" transform="rotate(-90 352 194.2)">R83</text>
<text x="356.7" y="194.2" transform="rotate(-90 356.7 194.2)">10k</text>
<text x="359.5" y="194.2" transform="rotate(-90 359.5 194.2)">R84</text>
<text x="364.1" y="194.2" transform="rotate(-90 364.1 194.2)">10k</text>
<text x="366.9" y="194.2" transform="rotate(-90 366.9 194.2)">R85</text>
<text x="371.5" y="194.2" transform="rotate(-90 371.5 194.2)">10k</text>
<text x="63.8" y="200">0.1uF</text>
<text x="104.3" y="202.8">FT232RQ</text>
<text x="131.4" y="205.3">GND</text>
<text x="301.7" y="205.3">GND</text>
<text x="365.8" y="205.3">GND</text>
<text x="54.9" y="212.7">GND</text>
</g>
<g font-size="2" fill="#8b8b8b">
<text x="189.2" y="56.9">1</text>
<text x="189.2" y="59.4">2</text>
<text x="192.9" y="58">VCC</text>
<text x="248" y="58">GND</text>
<text x="255.1" y="59.4">31</text>
<text x="255.1" y="56.9">32</text>
<text x="144.1" y="64.3">10</text>
<text x="145.3" y="61.9">1</text>
<text x="151" y="63">VCC</text>
<text x="151" y="65.4">RESET</text>
<text x="161.8" y="62.9">TMS</text>
<text x="162.1" y="65.4">TCK</text>
<text x="170.7" y="61.9">2</text>
<text x="170.7" y="64.3">4</text>
<text x="189.2" y="61.9">3</text>
<text x="189.2" y="64.3">4</text>
<text x="192.9" y="60.5">UNUSED</text>
<text x="192.9" y="63">TMS</text>
<text x="192.9" y="65.4">TCK</text>
<text x="243.4" y="60.5">BATTERY</text>
<text x="245.8" y="62.9">RESET</text>
<text x="247.1" y="65.4">ADC7</text>
<text x="255.1" y="64.3">29</text>
<text x="255.1" y="61.9">30</text>
<text x="143.4" y="69.3">3*2</text>
<text x="151" y="70.4">GND</text>
<text x="161.8" y="67.9">TDO</text>
<text x="162.9" y="70.3">TDI</text>
<text x="170.7" y="69.3">8</text>
<text x="170.7" y="66.8">6</text>
<text x="189.2" y="66.8">5</text>
<text x="189.2" y="69.3">6</text>
<text x="189.2" y="71.7">7</text>
<text x="192.9" y="67.9">TDO</text>
<text x="192.9" y="70.4">B6</text>
<text x="247.1" y="70.3">ADC5</text>
<text x="247.1" y="67.9">ADC6</text>
<text x="255.1" y="71.7">26</text>
<text x="255.1" y="69.3">27</text>
<text x="255.1" y="66.8">28</text>
<text x="320.5" y="66.8">1</text>
<text x="320.5" y="69.3">2</text>
<text x="320.5" y="71.7">3</text>
<text x="189.2" y="74.2">8</text>
<text x="189.2" y="76.7">9</text>
<text x="192.9" y="72.8">B5</text>
<text x="192.9" y="75.3">B4</text>
<text x="192.9" y="77.8">B3</text>
<text x="239.4" y="77.7">BTLDR_CTRL</text>
<text x="247.1" y="75.3">ADC3</text>
<text x="247.1" y="72.8">ADC4</text>
<text x="255.1" y="76.7">24</text>
<text x="255.1" y="74.2">25</text>
<text x="320.5" y="74.2">4</text>
<text x="206.2" y="89.6" transform="rotate(-90 206.2 89.6)">DGND_USB</text>
<text x="208.7" y="89.6" transform="rotate(-90 208.7 89.6)">USB_P</text>
<text x="211.1" y="89.6" transform="rotate(-90 211.1 89.6)">USB_N</text>
<text x="213.6" y="89.6" transform="rotate(-90 213.6 89.6)">DVDD_USB</text>
<text x="216.1" y="89.6" transform="rotate(-90 216.1 89.6)">SPI_MISO</text>
<text x="218.5" y="89.6" transform="rotate(-90 218.5 89.6)">SPI_MOSI</text>
<text x="221" y="89.6" transform="rotate(-90 221 89.6)">SPI_SCK</text>
<text x="225.9" y="89.6" transform="rotate(-90 225.9 89.6)">I2C_SCL</text>
<text x="228.4" y="89.6" transform="rotate(-90 228.4 89.6)">I2C_SDA</text>
<text x="230.9" y="89.6" transform="rotate(-90 230.9 89.6)">C2</text>
<text x="233.3" y="89.6" transform="rotate(-90 233.3 89.6)">C1</text>
<text x="235.8" y="89.6" transform="rotate(-90 235.8 89.6)">C0</text>
<text x="238.3" y="89.6" transform="rotate(-90 238.3 89.6)">BTLDR_RX</text>
<text x="240.7" y="89.6" transform="rotate(-90 240.7 89.6)">BTLDR_TX</text>
<text x="205.1" y="94.5" transform="rotate(-90 205.1 94.5)">10</text>
<text x="207.6" y="94.3" transform="rotate(-90 207.6 94.3)">11</text>
<text x="210" y="94.5" transform="rotate(-90 210 94.5)">12</text>
<text x="212.5" y="94.5" transform="rotate(-90 212.5 94.5)">13</text>
<text x="215" y="94.5" transform="rotate(-90 215 94.5)">14</text>
<text x="217.4" y="94.5" transform="rotate(-90 217.4 94.5)">15</text>
<text x="219.9" y="94.5" transform="rotate(-90 219.9 94.5)">16</text>
<text x="224.8" y="94.5" transform="rotate(-90 224.8 94.5)">17</text>
<text x="227.3" y="94.5" transform="rotate(-90 227.3 94.5)">18</text>
<text x="229.8" y="94.5" transform="rotate(-90 229.8 94.5)">19</text>
<text x="232.2" y="94.5" transform="rotate(-90 232.2 94.5)">20</text>
<text x="234.7" y="94.5" transform="rotate(-90 234.7 94.5)">21</text>
<text x="237.2" y="94.5" transform="rotate(-90 237.2 94.5)">22</text>
<text x="239.6" y="94.5" transform="rotate(-90 239.6 94.5)">23</text>
<text x="101.6" y="155.6">19</text>
<text x="129.3" y="155.6">30</text>
<text x="102.8" y="158.1">1</text>
<text x="106.5" y="156.7">VCC</text>
<text x="106.5" y="159.2">VCCIO</text>
<text x="122.4" y="159.1">RXD</text>
<text x="122.6" y="156.7">TXD</text>
<text x="122.6" y="161.6">RTS</text>
<text x="129.3" y="158.1">2</text>
<text x="129.3" y="160.6">32</text>
<text x="307" y="160.6">28</text>
<text x="313.8" y="161.6">VDDIO</text>
<text x="340.5" y="161.6">INT</text>
<text x="348.4" y="160.6">14</text>
<text x="101.6" y="168">27</text>
<text x="101.6" y="163">18</text>
<text x="106.5" y="164.1">RESET</text>
<text x="122.5" y="166.5">DTR</text>
<text x="122.6" y="164.1">CTS</text>
<text x="129.3" y="163">8</text>
<text x="129.3" y="165.5">31</text>
<text x="129.3" y="168">6</text>
<text x="307.2" y="168">11</text>
<text x="308.2" y="163">3</text>
<text x="308.2" y="165.5">9</text>
<text x="313.8" y="164.1">VDD</text>
<text x="313.8" y="166.6">CAP</text>
<text x="338" y="166.5">COM1</text>
<text x="338" y="164.1">COM0</text>
<text x="348.4" y="168">18</text>
<text x="348.4" y="165.5">19</text>
<text x="348.4" y="163">20</text>
<text x="101.6" y="170.4">28</text>
<text x="106.5" y="171.5">OSCO</text>
<text x="106.5" y="169">OSCI</text>
<text x="122.3" y="171.5">DCD</text>
<text x="122.4" y="169">DSR</text>
<text x="124.6" y="173.9">RI</text>
<text x="129.3" y="170.4">7</text>
<text x="129.3" y="172.9">3</text>
<text x="307" y="172.9">26</text>
<text x="313.8" y="169">RESET</text>
<text x="313.8" y="174">XOUT32</text>
<text x="338" y="171.5">COM3</text>
<text x="338" y="169">COM2</text>
<text x="348.4" y="170.4">17</text>
<text x="119.9" y="178.9">CBUS0</text>
<text x="129.3" y="177.8">22</text>
<text x="307" y="175.4">27</text>
<text x="313.8" y="176.4">XIN32</text>
<text x="326.9" y="178.9">BOOT_LOAD_PIN</text>
<text x="348.4" y="177.8">4</text>
<text x="52.8" y="185.2">1</text>
<text x="101.6" y="182.8">16</text>
<text x="106.5" y="183.8">3V3OUT</text>
<text x="119.9" y="181.3">CBUS1</text>
<text x="119.9" y="183.8">CBUS2</text>
<text x="129.3" y="180.3">21</text>
<text x="129.3" y="182.8">10</text>
<text x="129.3" y="185.2">11</text>
<text x="307" y="180.3">25</text>
<text x="308.2" y="182.8">2</text>
<text x="313.8" y="183.8">GND</text>
<text x="313.8" y="181.4">GNDIO</text>
<text x="340" y="183.8">PS0</text>
<text x="340" y="181.3">PS1</text>
<text x="348.4" y="182.8">6</text>
<text x="348.4" y="180.3">5</text>
<text x="44.7" y="186.3">VBUS</text>
<text x="47.6" y="191.2">D+</text>
<text x="48.1" y="188.8">D-</text>
<text x="52.8" y="190.2">3</text>
<text x="52.8" y="187.7">2</text>
<text x="101.6" y="187.7">14</text>
<text x="101.6" y="190.2">15</text>
<text x="106.5" y="188.8">USBDP</text>
<text x="106.5" y="191.2">USBDM</text>
<text x="119.9" y="186.3">CBUS3</text>
<text x="119.9" y="188.7">CBUS4</text>
<text x="129.3" y="187.7">9</text>
<text x="45.7" y="196.2">GND</text>
<text x="48.1" y="193.7">ID</text>
<text x="52.8" y="195.1">5</text>
<text x="52.8" y="192.6">4</text>
<text x="121.5" y="193.7">TEST</text>
<text x="129.3" y="197.6">4*4</text>
<text x="129.3" y="192.6">26</text>
<text x="122.2" y="198.6">GND</text>
<text x="47.2" y="206.8" transform="rotate(-90 47.2 206.8)">CASE1*6</text>
</g>
<g font-size="1.7" fill="#8b8b8b">
<text x="128.8" y="65.3">ATUM_RESET</text>
<text x="261" y="62.8">ATUM_RESET</text>
<text x="261" y="65.3">ATUM_ADC7</text>
<text x="261" y="67.8">ATUM_ADC6</text>
<text x="292.8" y="67.8">ATUM_ADC5</text>
<text x="172" y="72.7">LED_PWM/8.4C</text>
<text x="283.2" y="77.6">AUX_VPROPI/4.7B</text>
<text x="292.8" y="75.2">ATUM_ADC4</text>
<text x="149.6" y="80.1">AUX_ENABLE/4.2D</text>
<text x="150.5" y="87.5">AUX_PHASE/5.6C</text>
<text x="263.4" y="97.4">BOOTLOADER_CTRL</text>
<text x="225.8" y="104.9" transform="rotate(-90 225.8 104.9)">I2C_SCL</text>
<text x="228.3" y="105" transform="rotate(-90 228.3 105)">I2C_SDA</text>
<text x="230.8" y="108" transform="rotate(-90 230.8 108)">SPI_CS/4.6E</text>
<text x="216" y="109.9" transform="rotate(-90 216 109.9)">SPI_MISO/4.6E</text>
<text x="218.4" y="109.9" transform="rotate(-90 218.4 109.9)">SPI_MOSI/4.6E</text>
<text x="220.9" y="109.1" transform="rotate(-90 220.9 109.1)">SPI_SCK/4.6E</text>
<text x="238.2" y="113.1" transform="rotate(-90 238.2 113.1)">BOOTLOADER_RX</text>
<text x="240.6" y="112.8" transform="rotate(-90 240.6 112.8)">BOOTLOADER_TX</text>
<text x="200.8" y="117.2">EQEP1A/3.6D</text>
<text x="200.8" y="124.6">EQEP1B/3.6D</text>
<text x="162.3" y="134.4">RTS_FTDI</text>
<text x="184.5" y="134.4">ATUM_RESET</text>
<text x="170.9" y="143.6">S2.1</text>
<text x="164.7" y="149.2">DTR_FTDI</text>
<text x="170.9" y="146.1">SSA22/DPDT</text>
<text x="184.5" y="149.2">BOOTLOADER_CTRL</text>
<text x="135.1" y="156.6">BOOTLOADER_RX</text>
<text x="135.1" y="159.1">BOOTLOADER_TX</text>
<text x="170.9" y="160.9">SSA22/DPDT</text>
<text x="170.9" y="158.4">S2.2</text>
<text x="376.9" y="166.5">I2C_SCL</text>
<text x="376.9" y="164">I2C_SDA</text>
</g>
<g font-size="1.4" fill="#8b0100">
<text x="179.4" y="133.5">A</text>
<text x="179.4" y="138.5">B</text>
<text x="179.4" y="148.3">A</text>
<text x="179.4" y="153.3">B</text>
</g>
</svg>
